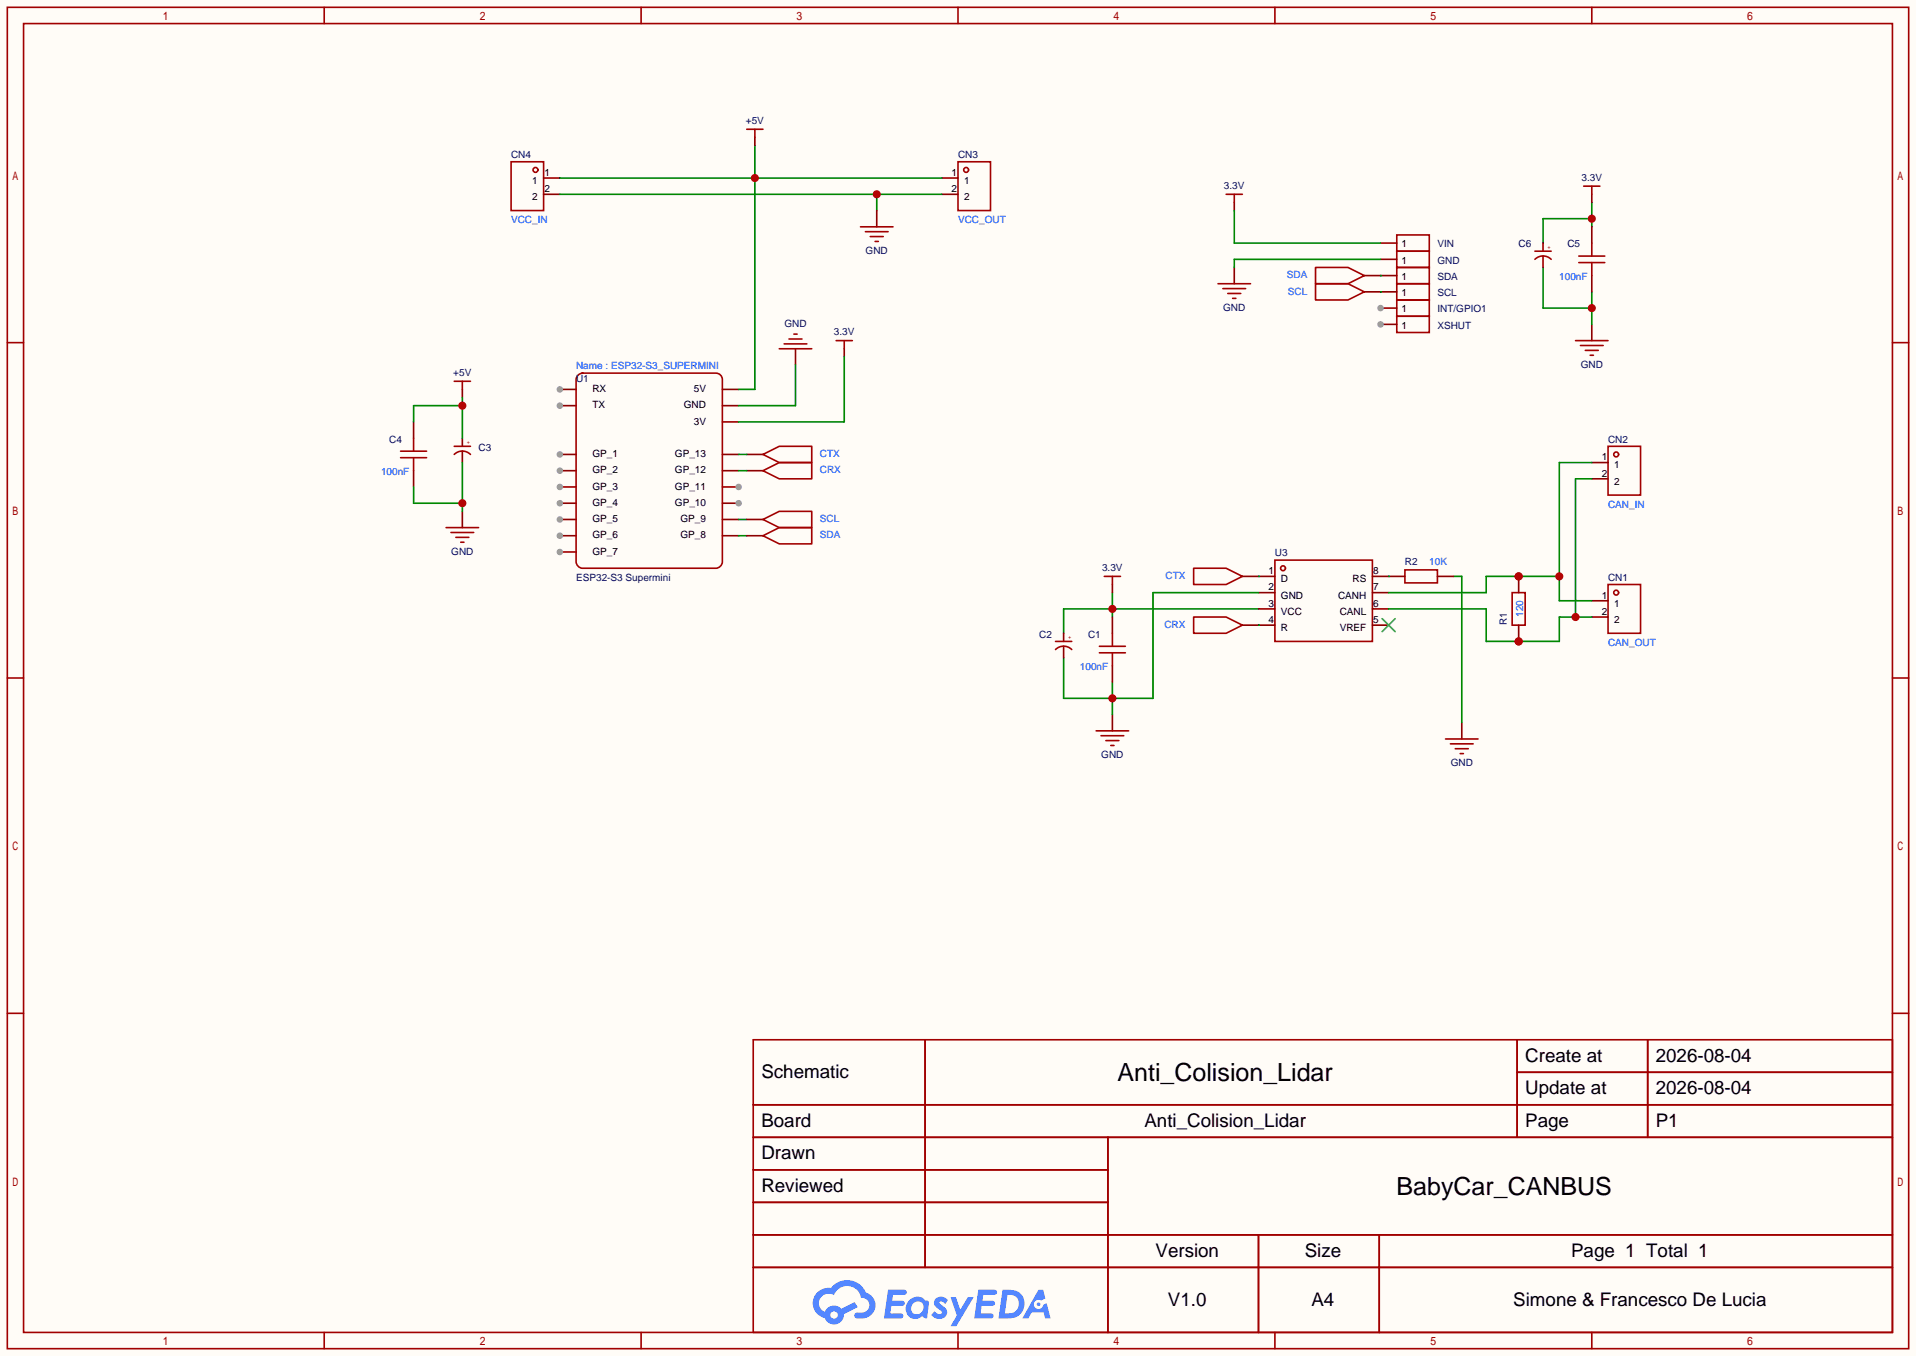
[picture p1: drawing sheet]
<svg xmlns="http://www.w3.org/2000/svg" width="299mm" height="212mm" viewBox="0 0 299 212" stroke-linecap="round" stroke-linejoin="round" font-family="sans-serif">
<path d="M0 0h299.5v211.8h-299.5z" fill="#fffcf7"/>
<g fill="none" stroke="#a10000" stroke-width=".25">
<path d="M1.1 1.1h297.2v209.6h-297.2zM3.7 3.7h292.1v204.5h-292.1zM50.7 1.1v2.6M100.2 1.1v2.6M149.7 1.1v2.6M199.3 1.1v2.6M248.8 1.1v2.6M1.1 53.5h2.6M295.8 53.5h2.5M1.1 105.9h2.6M295.8 105.9h2.5M1.1 158.3h2.6"/>
<path d="M295.8 158.3h2.5M117.7 162.4h178.1v45.8h-178.1zM117.7 172.6h178.1M117.7 177.7h178.1M144.6 162.4v35.6M173.2 177.7v30.5M237.1 162.4v15.3M237.1 167.5h58.7M257.5 162.4v15.3M117.7 182.8h55.5M117.7 192.9h178.1M117.7 187.8h55.5"/>
<path d="M117.7 198h178.1M196.7 192.9v15.3M215.6 192.9v15.3M50.7 208.2v2.5M100.2 208.2v2.5M149.7 208.2v2.5M199.3 208.2v2.5M248.8 208.2v2.5"/>
</g>
<g fill="#5487ff">
<path d="M146.3 202.8a1.3 1.3 0 0 1 1.8 .3l-.4 .6a.54 .54 0 0 0-.9-.2l.1 .1a2.32 2.32 0 0 1 1.1 1.4 1.36 1.36 0 0 1-1.1 1.1 1.36 1.36 0 0 1-1.4-.7l.6-.6a.7 .7 0 0 0 1.1 .3l-.1-.3a1.6 1.6 0 0 1-1.1-1.6z"/>
<path d="M148.6 202.7h.8l.7 1.9 1.2-1.9h.9l-2.7 4.5h-.9l.9-1.7z"/>
<path d="M138.8 201.5h1.6a1.31 1.31 0 0 1 1.3 .2 .4 .4 0 0 1-.4 .6h-1.7l-.2 .9h1.7a.4 .4 0 0 1 .3 .4 .4 .4 0 0 1-.4 .4h-1.7l-.1 1.2h.8a1.23 1.23 0 0 1 1.1 .2 .39 .39 0 0 1-.3 .6h-2.6z"/>
<path d="M152.9 201.5h1.6a1.32 1.32 0 0 1 1.3 .2 .39 .39 0 0 1-.4 .6h-1.7l-.2 .9h1.7a.4 .4 0 0 1 .3 .4 .4 .4 0 0 1-.4 .4h-1.7l-.1 1.2h.8a1.23 1.23 0 0 1 1.1 .2 .39 .39 0 0 1-.3 .6h-2.6z"/>
<path d="M162.3 201.5h.7l.4 1.3-.7 .4a.75 .75 0 0 0-1.1 .3 .75 .75 0 0 0 .5 1 .75 .75 0 0 0 1-.6l.5-.3 .6 2.4h-.8l-.3-1h-1.8l-.6 1h-.9z"/>
<path d="M156.7 201.5l-.6 4.5h1.4a2.27 2.27 0 0 0 2.5-1.7 2.27 2.27 0 0 0-1.3-2.7zM157.5 202.3a1.5 1.5 0 0 1 1.8 1.5 1.5 1.5 0 0 1-2 1.4h-.2z"/>
<path d="M142.1 203.1a1.62 1.62 0 0 0-.4 2.1 1.62 1.62 0 0 0 2.1 .7l.3-.3 .4 .3 .4 .1 .3-2.5-.2-.3h-.1a.57 .57 0 0 1-.6-.4 1.73 1.73 0 0 0-2.2 .3zM142.7 203.6a.96 .96 0 0 1 1.5 0 .96 .96 0 0 1-.2 1.5 .95 .95 0 0 1-1.4-.1 .95 .95 0 0 1 .1-1.4z"/>
<path d="M127.8 201.9a2.37 2.37 0 0 0 1.1 4 1.54 1.54 0 0 0 1.8 1 1.54 1.54 0 0 0 1.2-1.6l2.2-1.1-.5-.8-2.1 1.1a1.57 1.57 0 0 0-2.6 .4 1.5 1.5 0 0 1-.7-2.1 1.5 1.5 0 0 1 2.1-.5 2.23 2.23 0 0 1 2.3-1.4 2.23 2.23 0 0 1 2 1.8 1.16 1.16 0 0 1 1.3 1.1 1.16 1.16 0 0 1-1.1 1.3h-.7a.47 .47 0 0 0-.6 .3 .47 .47 0 0 0 .5 .6 2.23 2.23 0 0 0 2.2-.7 2.23 2.23 0 0 0 .4-2.3 2.16 2.16 0 0 0-1.3-1.1 3.2 3.2 0 0 0-5.4-.7h-.4a2.55 2.55 0 0 0-1.7 .7zM129.8 205.4a.58 .58 0 0 1 1.1 0 .58 .58 0 0 1-1.1 0z"/>
<circle cx="162.3" cy="203.8" r=".28"/>
</g>
<path d="M87.5 71h2.5" fill="none" stroke="#870000" stroke-width=".25"/>
<circle cx="87.5" cy="71" r=".51" fill="#999"/>
<path d="M87.5 73.5h2.5" fill="none" stroke="#870000" stroke-width=".25"/>
<circle cx="87.5" cy="73.5" r=".51" fill="#999"/>
<path d="M87.5 76.1h2.5" fill="none" stroke="#870000" stroke-width=".25"/>
<circle cx="87.5" cy="76.1" r=".51" fill="#999"/>
<path d="M87.5 78.6h2.5" fill="none" stroke="#870000" stroke-width=".25"/>
<circle cx="87.5" cy="78.6" r=".51" fill="#999"/>
<path d="M87.5 81.2h2.5" fill="none" stroke="#870000" stroke-width=".25"/>
<circle cx="87.5" cy="81.2" r=".51" fill="#999"/>
<path d="M87.5 83.7h2.5" fill="none" stroke="#870000" stroke-width=".25"/>
<circle cx="87.5" cy="83.7" r=".51" fill="#999"/>
<path d="M87.5 86.2h2.5" fill="none" stroke="#870000" stroke-width=".25"/>
<circle cx="87.5" cy="86.2" r=".51" fill="#999"/>
<path d="M112.9 78.6h2.5M112.9 83.7h2.5M112.9 81.2h2.5" fill="none" stroke="#870000" stroke-width=".25"/>
<circle cx="115.4" cy="78.6" r=".51" fill="#999"/>
<path d="M112.9 76.1h2.5" fill="none" stroke="#870000" stroke-width=".25"/>
<circle cx="115.4" cy="76.1" r=".51" fill="#999"/>
<path d="M87.5 60.8h2.5M112.9 73.5h2.5M112.9 71h2.5" fill="none" stroke="#870000" stroke-width=".25"/>
<circle cx="87.5" cy="60.8" r=".51" fill="#999"/>
<path d="M87.5 63.4h2.5" fill="none" stroke="#870000" stroke-width=".25"/>
<circle cx="87.5" cy="63.4" r=".51" fill="#999"/>
<path d="M112.9 60.8h2.5M112.9 65.9h2.5M112.9 63.4h2.5" fill="none" stroke="#870000" stroke-width=".25"/>
<path d="M90.4 58.6l.6-.3h20.9a1 1 0 0 1 1 1v28.5a1.07 1.07 0 0 1-1 1h-20.9a1.07 1.07 0 0 1-1-1v-28.5l.1-.4z" fill="none" stroke="#a10000" stroke-width=".25"/>
<path d="M173.9 92.6v3.8M196.7 95.1h-30.5v3.8" fill="none" stroke="#008700" stroke-width=".25"/>
<circle cx="173.9" cy="95.1" r=".63" fill="#c00"/>
<path d="M248.8 31.6v3.8M248.8 34.2h-7.6v3.8" fill="none" stroke="#008700" stroke-width=".25"/>
<circle cx="248.8" cy="34.2" r=".63" fill="#c00"/>
<g fill="none" stroke="#870000" stroke-width=".25">
<path d="M192.9 31.6v1.3M248.8 30.4v1.2M124.3 54.5v2.5M132 54.5v1.3M248.8 50.7v2.5M173.9 91.3v1.3M196.7 90h2.6M196.7 92.6h2.6M196.7 95.1h2.6M196.7 97.7h2.6M214.5 90h2.5M214.5 92.6h2.5"/>
<path d="M214.5 95.1h2.5M214.5 97.7h2.5M173.9 111.6v2.6"/>
</g>
<g fill="none" stroke="#a10000" stroke-width=".25">
<path d="M191.6 30.4h2.6M192.9 30.4v1.2M247.5 29.1h2.6M248.8 29.1v1.3M121.8 54.5h5.1M122.6 53.7h3.5M123.3 53h2M124.1 52.2h.5M130.7 53.2h2.5M132 53.2v1.3M246.3 53.2h5M247 54h3.6"/>
<path d="M247.8 54.7h2M248.5 55.5h.5M172.6 90h2.5M173.9 90v1.3M199.3 87.5h15.2v12.7h-15.2zM171.3 114.2h5.1M172.1 114.9h3.5M172.8 115.7h2.1M173.6 116.5h.5"/>
<circle cx="200.5" cy="88.8" r=".38"/>
</g>
<path d="M124.3 57v6.4h-8.9M132 55.8v10.1h-16.6M196.7 92.6h-16.5v16.5h-14v-6.4M173.9 106.6v5" fill="none" stroke="#008700" stroke-width=".25"/>
<path d="M216 96.6l2.1 2.1M218.1 96.6l-2.1 2.1" fill="none" stroke="#3c3" stroke-width=".25"/>
<circle cx="173.9" cy="109.1" r=".63" fill="#c00"/>
<path d="M241.2 41.8v6.3h7.6M248.8 45.6v5.1" fill="none" stroke="#008700" stroke-width=".25"/>
<circle cx="248.8" cy="48.1" r=".63" fill="#c00"/>
<g fill="none" stroke="#870000" stroke-width=".25">
<path d="M85 27.8h2.5M85 30.4h2.5M147.2 27.8h2.5M147.2 30.4h2.5M248.8 35.4v2.6M248.8 43.1v2.5M64.6 65.9v2.6M64.6 73.5v2.6M248.8 72.3h2.5M248.8 74.8h2.5M173.9 96.4v2.5M248.8 93.9h2.5"/>
<path d="M248.8 96.4h2.5M173.9 104v2.6"/>
</g>
<g fill="none" stroke="#a10000" stroke-width=".25">
<path d="M79.9 25.3h5.1v7.6h-5.1zM149.7 25.3h5.1v7.6h-5.1zM248.8 38v2M246.8 40h4M246.8 41h4M248.8 41v2.1M62.6 70.5h4.1M62.6 71.5h4.1M64.6 68.5v2M64.6 71.5v2M251.3 69.7h5.1v7.6h-5.1zM173.9 98.9v2.1"/>
<path d="M251.3 91.3h5.1v7.6h-5.1zM171.8 101h4.1M171.8 102h4.1M173.9 102v2"/>
<circle cx="83.7" cy="26.5" r=".38"/>
<circle cx="151" cy="26.5" r=".38"/>
<circle cx="252.6" cy="71" r=".38"/>
<circle cx="252.6" cy="92.6" r=".38"/>
</g>
<path d="M248.8 72.3h-5.1v21.6h5.1M243.7 90h-11.4v2.6h-15.3" fill="none" stroke="#008700" stroke-width=".25"/>
<g fill="#c00">
<circle cx="243.7" cy="90" r=".63"/>
<circle cx="237.4" cy="90" r=".63"/>
</g>
<path d="M248.8 74.8h-2.5v21.6M217 95.1h15.3v5.1h11.4v-3.8h5.1" fill="none" stroke="#008700" stroke-width=".25"/>
<g fill="#c00">
<circle cx="246.3" cy="96.4" r=".63"/>
<circle cx="237.4" cy="100.2" r=".63"/>
</g>
<path d="M228.5 112.9v2.5" fill="none" stroke="#870000" stroke-width=".25"/>
<path d="M225.9 115.4h5.1M226.7 116.2h3.6M227.5 117h2M228.2 117.7h.5" fill="none" stroke="#a10000" stroke-width=".25"/>
<path d="M87.5 27.8h59.7M118 22.7v38.1h-2.6M227.2 90h1.3v22.9" fill="none" stroke="#008700" stroke-width=".25"/>
<circle cx="118" cy="27.8" r=".63" fill="#c00"/>
<path d="M87.5 30.4h59.7M137 30.4v2.5" fill="none" stroke="#008700" stroke-width=".25"/>
<circle cx="137" cy="30.4" r=".63" fill="#c00"/>
<path d="M118 21.5v1.2M137 32.9v2.5M241.2 38v1.2M241.2 40v1.8M72.3 60.8v1.3M72.3 68.5v1.2M72.3 70.5v1.8M72.3 79.9v2.5M166.2 98.9v1.3M166.2 100.9v1.8" fill="none" stroke="#870000" stroke-width=".25"/>
<g fill="none" stroke="#a10000" stroke-width=".25">
<path d="M116.7 20.2h2.6M118 20.2v1.3M134.5 35.4h5.1M135.3 36.2h3.5M136 37h2M136.8 37.7h.5M239.9 39.2h2.5M71 59.6h2.5M72.3 59.6v1.2M239.9 40.5a1.79 1.79 0 0 1 2.5 0M71 71a1.79 1.79 0 0 1 2.5 0M71 69.7h2.5"/>
<path d="M69.7 82.4h5.1M70.5 83.2h3.5M71.2 83.9h2.1M72 84.7h.5M165 101.5a1.79 1.79 0 0 1 2.5 0M165 100.2h2.5"/>
</g>
<path d="M72.3 62.1v6.4M72.3 63.4h-7.7v2.5" fill="none" stroke="#008700" stroke-width=".25"/>
<circle cx="72.3" cy="63.4" r=".63" fill="#c00"/>
<path d="M64.6 76.1v2.5h7.7M72.3 72.3v7.6" fill="none" stroke="#008700" stroke-width=".25"/>
<circle cx="72.3" cy="78.6" r=".63" fill="#c00"/>
<path d="M116.7 73.5h2.6M116.7 71h2.6M194.2 97.7h2.5M194.2 90h2.5M217 90h2.6M224.7 90h2.5M237.4 90v2.6" fill="none" stroke="#870000" stroke-width=".25"/>
<path d="M119.3 73.5l2.5-1.2h5.1v2.5h-5.1zM119.3 71l2.5-1.3h5.1v2.6h-5.1zM186.6 96.4h5l2.6 1.3-2.6 1.2h-5zM186.6 88.8h5l2.6 1.2-2.6 1.3h-5zM219.6 89h5.1v2.1h-5.1zM236.3 92.6h2.1v5.1h-2.1z" fill="none" stroke="#a10000" stroke-width=".25"/>
<path d="M115.4 71h1.3M115.4 73.5h1.3M115.4 83.7h1.3M115.4 81.2h1.3M196.7 90h.1M196.7 97.7h.1" fill="none" stroke="#008700" stroke-width=".25"/>
<circle cx="237.4" cy="90" r=".63" fill="#c00"/>
<path d="M237.4 97.7v2.5" fill="none" stroke="#870000" stroke-width=".25"/>
<circle cx="237.4" cy="100.2" r=".63" fill="#c00"/>
<path d="M217 90h.1" fill="none" stroke="#008700" stroke-width=".25"/>
<path d="M218.3 36.7h5.1v2.5h-5.1zM218.3 39.2h5.1v2.6h-5.1zM218.3 41.8h5.1v2.5h-5.1zM218.3 44.3h5.1v2.6h-5.1zM218.3 46.9h5.1v2.5h-5.1z" fill="none" stroke="#a10000" stroke-width=".25"/>
<path d="M215.8 38h2.5M215.8 40.5h2.5M215.8 43.1h2.5M215.8 45.6h2.5M215.8 48.1h2.5" fill="none" stroke="#870000" stroke-width=".25"/>
<circle cx="215.8" cy="48.1" r=".51" fill="#999"/>
<path d="M218.3 49.4h5.1v2.5h-5.1z" fill="none" stroke="#a10000" stroke-width=".25"/>
<path d="M215.8 50.7h2.5" fill="none" stroke="#870000" stroke-width=".25"/>
<circle cx="215.8" cy="50.7" r=".51" fill="#999"/>
<path d="M192.9 32.9v5.1h22.9M215.8 43.1h.1M215.8 45.6h.1M215.8 40.5h-22.9v1.3" fill="none" stroke="#008700" stroke-width=".25"/>
<path d="M192.9 41.8v2.5M213.2 43.1h2.6M213.2 45.6h2.6M116.7 81.2h2.6M116.7 83.7h2.6" fill="none" stroke="#870000" stroke-width=".25"/>
<path d="M190.4 44.3h5.1M191.1 45.1h3.6M191.9 45.8h2M192.7 46.6h.5M205.6 41.8h5.1l2.5 1.3-2.5 1.2h-5.1zM205.6 44.3h5.1l2.5 1.3-2.5 1.3h-5.1zM119.3 81.2l2.5-1.3h5.1v2.5h-5.1zM119.3 83.7l2.5-1.3h5.1v2.6h-5.1z" fill="none" stroke="#a10000" stroke-width=".25"/>
<g font-size="3.9">
<text x="174.7" y="168.9">Anti_Colision_Lidar</text>
<text x="218.3" y="186.7">BabyCar_CANBUS</text>
</g>
<g font-size="2.9">
<text x="238.4" y="165.9">Create at</text>
<text x="258.8" y="165.9">2026-08-04</text>
<text x="119" y="168.4">Schematic</text>
<text x="238.4" y="170.9">Update at</text>
<text x="258.8" y="170.9">2026-08-04</text>
<text x="119" y="176">Board</text>
<text x="178.9" y="176">Anti_Colision_Lidar</text>
<text x="238.4" y="176">Page</text>
<text x="258.8" y="176">P1</text>
<text x="119" y="181.1">Drawn</text>
<text x="119" y="186.2">Reviewed</text>
<text x="180.6" y="196.3">Version</text>
<text x="203.9" y="196.3">Size</text>
<text x="245.6" y="196.3">Page 1 Total 1</text>
<text x="182.6" y="204">V1.0</text>
<text x="205" y="204">A4</text>
<text x="236.5" y="204">Simone &amp; Francesco De Lucia</text>
</g>
<g font-size="1.6" fill="#000080">
<text x="116.6" y="19.4">+5V</text>
<text x="79.9" y="24.7">CN4</text>
<text x="149.7" y="24.7">CN3</text>
<text x="191.3" y="29.5">3.3V</text>
<text x="247.2" y="28.2">3.3V</text>
<text x="135.3" y="39.7">GND</text>
<text x="224.7" y="38.7">VIN</text>
<text x="224.7" y="41.2">GND</text>
<text x="237.4" y="38.7">C6</text>
<text x="245" y="38.7">C5</text>
<text x="224.7" y="43.7">SDA</text>
<text x="224.7" y="46.3">SCL</text>
<text x="122.6" y="51.1">GND</text>
<text x="130.3" y="52.4">3.3V</text>
<text x="191.2" y="48.6">GND</text>
<text x="224.7" y="48.8">INT/GPIO1</text>
<text x="224.7" y="51.4">XSHUT</text>
<text x="70.9" y="58.7">+5V</text>
<text x="90" y="59.7">U1</text>
<text x="247.1" y="57.5">GND</text>
<text x="60.8" y="69.1">C4</text>
<text x="74.8" y="70.4">C3</text>
<text x="251.3" y="69.1">CN2</text>
<text x="70.5" y="86.7">GND</text>
<text x="172.3" y="89.2">3.3V</text>
<text x="199.3" y="86.9">U3</text>
<text x="219.6" y="88.2">R2</text>
<text x="90" y="90.7">ESP32-S3 Supermini</text>
<text x="251.3" y="90.7">CN1</text>
<text x="162.4" y="99.6">C2</text>
<text x="170.1" y="99.6">C1</text>
<text x="235.5" y="97.7" transform="rotate(-90 235.5 97.7)">R1</text>
<text x="172.1" y="118.4">GND</text>
<text x="226.7" y="119.7">GND</text>
</g>
<g font-size="1.6">
<text x="83.2" y="28.7">1</text>
<text x="85.1" y="27.5">1</text>
<text x="148.7" y="27.5">1</text>
<text x="150.7" y="28.7">1</text>
<text x="83.2" y="31.3">2</text>
<text x="85.1" y="30">2</text>
<text x="148.7" y="30">2</text>
<text x="150.7" y="31.3">2</text>
<text x="219.1" y="38.7">1</text>
<text x="219.1" y="41.2">1</text>
<text x="219.1" y="43.7">1</text>
<text x="219.1" y="46.3">1</text>
<text x="219.1" y="48.8">1</text>
<text x="219.1" y="51.4">1</text>
<text x="92.6" y="61.3">RX</text>
<text x="92.6" y="63.8">TX</text>
<text x="106.9" y="63.8">GND</text>
<text x="108.5" y="61.3">5V</text>
<text x="92.6" y="71.4">GP_1</text>
<text x="105.5" y="71.4">GP_13</text>
<text x="108.5" y="66.3">3V</text>
<text x="250.3" y="71.9">1</text>
<text x="92.6" y="74">GP_2</text>
<text x="92.6" y="76.5">GP_3</text>
<text x="105.5" y="76.5">GP_11</text>
<text x="105.5" y="74">GP_12</text>
<text x="250.3" y="74.5">2</text>
<text x="252.3" y="73.2">1</text>
<text x="252.3" y="75.7">2</text>
<text x="92.6" y="79">GP_4</text>
<text x="92.6" y="81.6">GP_5</text>
<text x="105.5" y="79">GP_10</text>
<text x="106.4" y="81.6">GP_9</text>
<text x="92.6" y="84.1">GP_6</text>
<text x="92.6" y="86.7">GP_7</text>
<text x="106.4" y="84.1">GP_8</text>
<text x="198.3" y="89.7">1</text>
<text x="214.6" y="89.7">8</text>
<text x="198.3" y="92.2">2</text>
<text x="198.3" y="94.8">3</text>
<text x="200.2" y="91">D</text>
<text x="200.2" y="93.5">GND</text>
<text x="209.1" y="93.5">CANH</text>
<text x="211.4" y="91">RS</text>
<text x="214.6" y="94.8">6</text>
<text x="214.6" y="92.2">7</text>
<text x="250.3" y="93.5">1</text>
<text x="252.3" y="94.8">1</text>
<text x="198.3" y="97.3">4</text>
<text x="200.2" y="96">VCC</text>
<text x="200.2" y="98.6">R</text>
<text x="209.4" y="98.6">VREF</text>
<text x="209.4" y="96">CANL</text>
<text x="214.6" y="97.3">5</text>
<text x="250.3" y="96">2</text>
<text x="252.3" y="97.3">2</text>
</g>
<g font-size="1.6" fill="#00f">
<text x="79.9" y="34.8">VCC_IN</text>
<text x="149.7" y="34.8">VCC_OUT</text>
<text x="201.1" y="43.5">SDA</text>
<text x="201.3" y="46">SCL</text>
<text x="243.7" y="43.7">100nF</text>
<text x="90" y="57.7">Name : ESP32-S3_SUPERMINI</text>
<text x="128.1" y="71.4">CTX</text>
<text x="59.6" y="74.2">100nF</text>
<text x="128.1" y="74">CRX</text>
<text x="128.1" y="81.6">SCL</text>
<text x="251.3" y="79.3">CAN_IN</text>
<text x="128.1" y="84.1">SDA</text>
<text x="223.4" y="88.2">10K</text>
<text x="182.2" y="90.5">CTX</text>
<text x="182" y="98.1">CRX</text>
<text x="238" y="96.4" transform="rotate(-90 238 96.4)">120</text>
<text x="251.3" y="100.9">CAN_OUT</text>
<text x="168.8" y="104.7">100nF</text>
</g>
<g font-size=".8" fill="#a00000">
<text x="242.4" y="38.8" transform="rotate(-90 242.4 38.8)">+</text>
<text x="73.4" y="69.3" transform="rotate(-90 73.4 69.3)">+</text>
<text x="167.4" y="99.8" transform="rotate(-90 167.4 99.8)">+</text>
</g>
</svg>
